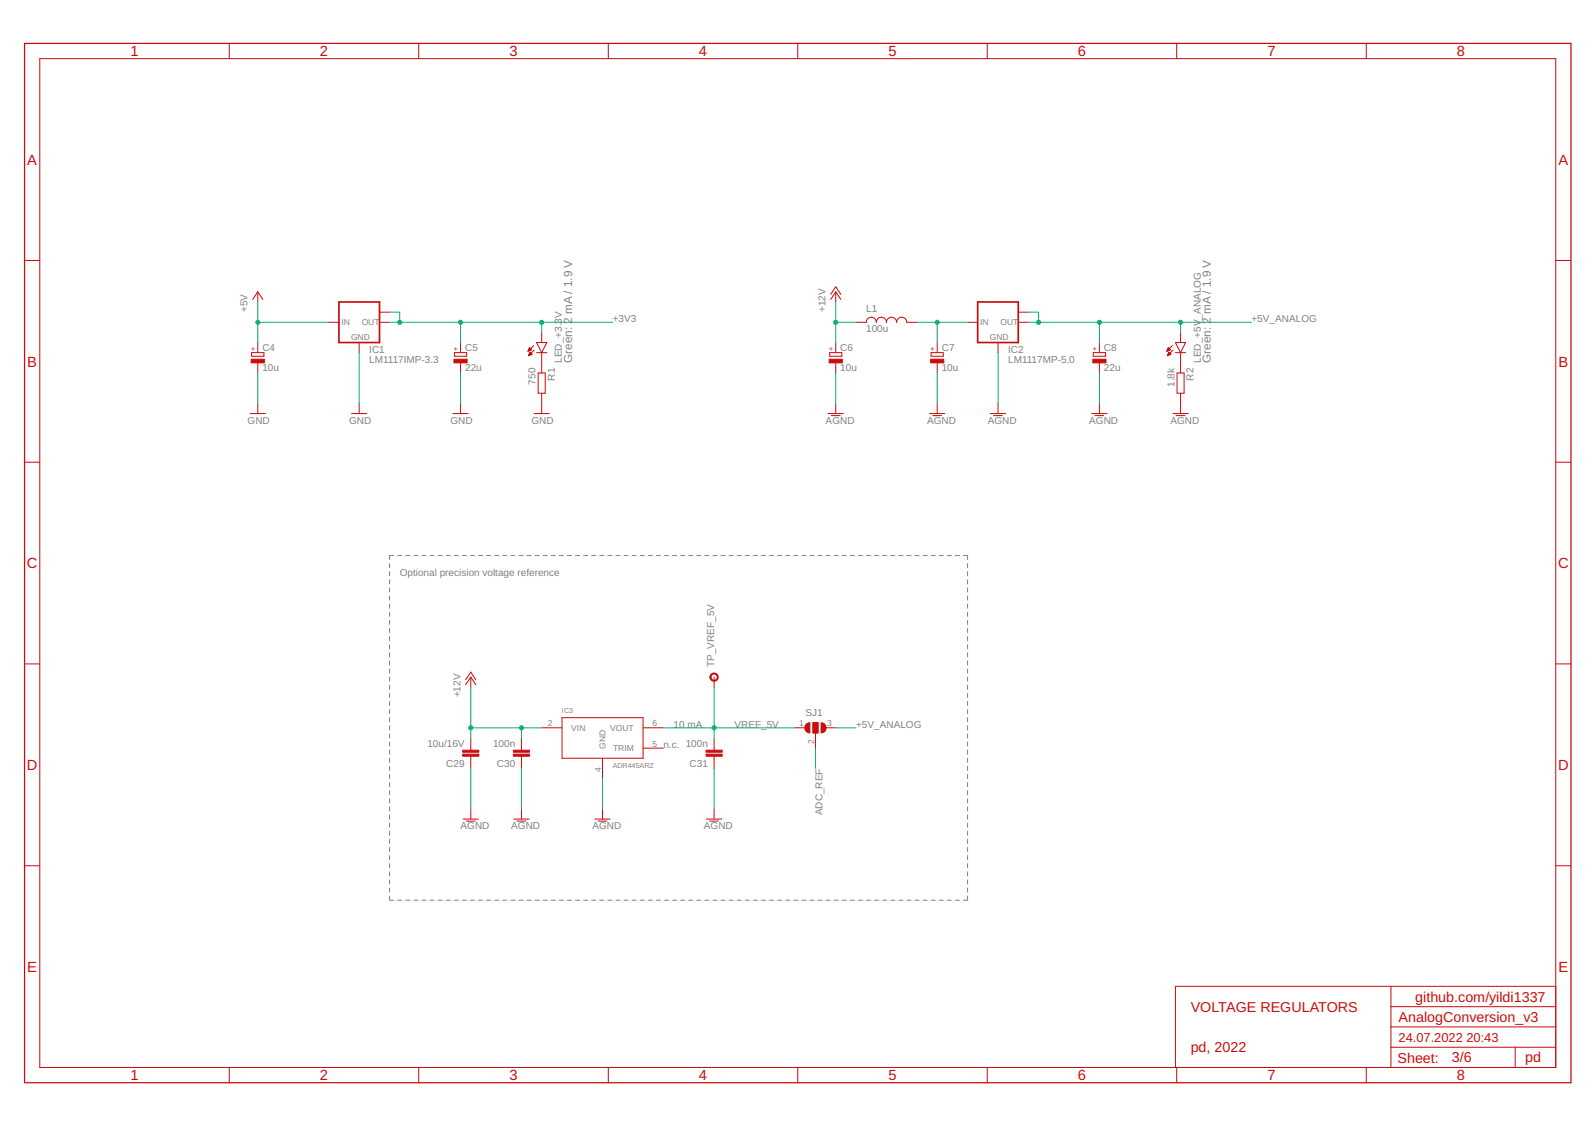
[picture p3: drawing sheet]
<svg xmlns="http://www.w3.org/2000/svg" width="297mm" height="210mm" viewBox="0 0 297 210" stroke-linecap="round" stroke-linejoin="round" font-family="sans-serif">
<g fill="none" stroke="#808080" stroke-width=".19">
<path d="M72.6 105v.7M72.6 106.5v.8M72.6 108v.8M72.6 109.5v.8M72.6 111v.8M72.6 112.5v.8M72.6 114v.8M72.6 115.5v.8M72.6 117.1v.7M72.6 118.6v.7M73.3 103.5h-.7v.7M74.1 103.5h.7"/>
<path d="M75.6 103.5h.7M77.1 103.5h.7M78.6 103.5h.7M80.1 103.5h.7M81.6 103.5h.8M83.1 103.5h.8M84.6 103.5h.8M86.1 103.5h.8M87.6 103.5h.8M89.1 103.5h.8M90.6 103.5h.8M92.1 103.5h.8"/>
<path d="M93.6 103.5h.8M95.1 103.5h.8M96.6 103.5h.8M98.1 103.5h.8M99.7 103.5h.7M101.2 103.5h.7M102.7 103.5h.7M104.2 103.5h.7M105.7 103.5h.7M107.2 103.5h.7M108.7 103.5h.8M110.2 103.5h.8"/>
<path d="M111.7 103.5h.8M113.2 103.5h.8M114.7 103.5h.8M116.2 103.5h.8M117.7 103.5h.8M119.2 103.5h.8M120.7 103.5h.8M122.2 103.5h.8M123.7 103.5h.8M125.2 103.5h.8M126.7 103.5h.8M128.2 103.5h.8"/>
<path d="M129.8 103.5h.7M131.3 103.5h.7M132.8 103.5h.7M134.3 103.5h.7M135.8 103.5h.7M137.3 103.5h.7M138.8 103.5h.8M140.3 103.5h.8M141.8 103.5h.8M143.3 103.5h.8M144.8 103.5h.8M146.3 103.5h.8"/>
<path d="M147.8 103.5h.8M149.3 103.5h.8M150.8 103.5h.8M152.3 103.5h.8M153.8 103.5h.8M155.3 103.5h.8M156.8 103.5h.8M158.4 103.5h.7M159.9 103.5h.7M161.4 103.5h.7M162.9 103.5h.7M164.4 103.5h.7"/>
<path d="M165.9 103.5h.7M167.4 103.5h.7M168.9 103.5h.8M170.4 103.5h.8M171.9 103.5h.8M173.4 103.5h.8M174.9 103.5h.8M176.4 103.5h.8M177.9 103.5h.8M179.4 103.5h.8v.7M180.2 105v.7M180.2 106.5v.8"/>
<path d="M180.2 108v.8M180.2 109.5v.8M180.2 111v.8M180.2 112.5v.8M180.2 114v.8M180.2 115.5v.8M180.2 117.1v.7M180.2 118.6v.7M72.6 120.1v.7M72.6 121.6v.7M72.6 123.1v.8M72.6 124.6v.8"/>
<path d="M72.6 126.1v.8M72.6 127.6v.8M72.6 129.1v.8M72.6 130.6v.8M72.6 132.2v.7M72.6 133.7v.7M72.6 135.2v.8M72.6 136.7v.8M72.6 138.2v.8M72.6 139.7v.8M180.2 120.1v.7M180.2 121.6v.7"/>
<path d="M180.2 123.1v.8M180.2 124.6v.8M180.2 126.1v.8M180.2 127.6v.8M180.2 129.1v.8M180.2 130.6v.8M180.2 132.2v.7M180.2 133.7v.7M180.2 135.2v.8M180.2 136.7v.8M180.2 138.2v.8M180.2 139.7v.8"/>
<path d="M72.6 141.2v.8M72.6 142.7v.8M72.6 144.2v.8M72.6 145.8v.7M72.6 147.3v.7M72.6 148.8v.7M72.6 150.3v.7M72.6 151.8v.8M72.6 153.3v.8M72.6 154.8v.8M72.6 156.3v.8M72.6 157.8v.8"/>
<path d="M72.6 159.3v.8M180.2 141.2v.8M180.2 142.7v.8M180.2 144.2v.8M180.2 145.8v.7M180.2 147.3v.7M180.2 148.8v.7M180.2 150.3v.7M180.2 151.8v.8M180.2 153.3v.8M180.2 154.8v.8M180.2 156.3v.8"/>
<path d="M180.2 157.8v.8M180.2 159.3v.8M72.6 166.9v.8h.7M72.6 160.8v.8M72.6 162.4v.7M72.6 163.9v.7M72.6 165.4v.8M74.1 167.7h.7M75.6 167.7h.7M77.1 167.7h.7M78.6 167.7h.7M80.1 167.7h.7"/>
<path d="M81.6 167.7h.8M83.1 167.7h.8M84.6 167.7h.8M86.1 167.7h.8M87.6 167.7h.8M89.1 167.7h.8M90.6 167.7h.8M92.1 167.7h.8M93.6 167.7h.8M95.1 167.7h.8M96.6 167.7h.8M98.1 167.7h.8"/>
<path d="M99.7 167.7h.7M101.2 167.7h.7M102.7 167.7h.7M104.2 167.7h.7M105.7 167.7h.7M107.2 167.7h.7M108.7 167.7h.8M110.2 167.7h.8M111.7 167.7h.8M113.2 167.7h.8M114.7 167.7h.8M116.2 167.7h.8"/>
<path d="M117.7 167.7h.8M119.2 167.7h.8M120.7 167.7h.8M122.2 167.7h.8M123.7 167.7h.8M125.2 167.7h.8M126.7 167.7h.8M128.2 167.7h.8M129.8 167.7h.7M131.3 167.7h.7M132.8 167.7h.7M134.3 167.7h.7"/>
<path d="M135.8 167.7h.7M137.3 167.7h.7M138.8 167.7h.8M140.3 167.7h.8M141.8 167.7h.8M143.3 167.7h.8M144.8 167.7h.8M146.3 167.7h.8M147.8 167.7h.8M149.3 167.7h.8M150.8 167.7h.8M152.3 167.7h.8"/>
<path d="M153.8 167.7h.8M155.3 167.7h.8M156.8 167.7h.8M158.4 167.7h.7M159.9 167.7h.7M161.4 167.7h.7M162.9 167.7h.7M164.4 167.7h.7M165.9 167.7h.7M167.4 167.7h.7M168.9 167.7h.8M170.4 167.7h.8"/>
<path d="M171.9 167.7h.8M173.4 167.7h.8M174.9 167.7h.8M176.4 167.7h.8M177.9 167.7h.8M180.2 160.8v.8M180.2 162.4v.7M180.2 163.9v.7M180.2 165.4v.8M180.2 166.9v.8h-.8"/>
</g>
<g fill="none" stroke="#c90d0c" stroke-width=".19">
<path d="M7.4 10.9h282.3v187.9h-282.3zM42.7 8.1v2.8M78 8.1v2.8M113.3 8.1v2.8M148.6 8.1v2.8M183.9 8.1v2.8M219.1 8.1v2.8M254.4 8.1v2.8M4.6 48.5h2.8M48 54.4v1.8M48 54.4l1 1.4M48 54.4l-.9 1.4"/>
<path d="M70.7 58.1h1.9M154.7 54.8l.9-1.4 1 1.4M155.6 54.4v1.8M155.6 54.4l1 1.4M155.6 54.4l-.9 1.4M189.6 58.1h1.9M289.7 48.5h2.9M46.6 77h2.8M46.9 65.7h2.2v.7h-2.2zM48 63.8v1.9M48 67.6v1.9M48 75.1v1.9"/>
<path d="M61.2 60h1.9M65.5 77h2.8M66.9 63.8v1.9M66.9 75.1v1.9M70.7 60h1.9M84.3 77h2.9M84.6 65.7h2.3v.7h-2.3zM85.8 63.8v1.9M85.8 67.6v1.9M85.8 75.1v1.9M98.3 65.4h.1M98.4 65.3h.2"/>
<path d="M98.4 65.2h.4M98.4 65.1h.6M98.4 66.2h.2M98.5 65h.4M98.5 66.1h.3M98.5 65h.3M98.5 66h.5M98.6 64.9h.2M98.6 66h.5M98.6 64.8h.1M98.6 65.9h.4M98.6 65.8h.3"/>
<path d="M98.7 65.7h.1M98.7 65.6l-.3 .7M98.7 65.6l.4 .4M98.7 65.6h.1M99 65.1l-.4-.4-.3 .7M99 65.1l-.7 .3M99.1 66l-.7 .3M99.4 64.4l-1.1 1M99.5 77h2.8M99.5 65.2l-1.1 1.1M99.9 65.7h1.9M99.9 63.8h1.9l-.9 1.9z"/>
<path d="M100.2 69.5h1.3v3.7h-1.3zM100.9 61.9v1.9M100.9 65.7v3.8M100.9 73.2v3.8M154.2 77h2.9M154.5 65.7h2.3v.7h-2.3zM154.8 77.4h1.7M155.6 63.8v1.9M155.6 67.6v1.9M155.6 75.1v1.9M159.4 60h1.9a.94 .94 0 0 1 1-.9 .94 .94 0 0 1 .9 .9 .94 .94 0 0 1 .9-.9 .94 .94 0 0 1 1 .9 .95 .95 0 0 1 .9-.9 .95 .95 0 0 1 1 .9 .94 .94 0 0 1 .9-.9 .94 .94 0 0 1 1 .9h1.9M173.1 77h2.8"/>
<path d="M173.4 65.7h2.3v.7h-2.3zM173.7 77.4h1.6M174.5 63.8v1.9M174.5 67.6v1.9M174.5 75.1v1.9M180.2 60h1.9M184.4 77h2.9M185 77.4h1.7M185.9 63.8v1.9M185.9 75.1v1.9M189.6 60h1.9M203.3 77h2.9"/>
<path d="M203.6 65.7h2.3v.7h-2.3zM203.9 77.4h1.6M204.7 63.8v1.9M204.7 67.6v1.9M204.7 75.1v1.9M217.3 65.4h.1M217.4 65.3h.2M217.4 65.2h.4M217.4 65.1h.6M217.4 66.2h.2M217.5 65h.4M217.5 66.1h.2"/>
<path d="M217.5 65h.3M217.5 66h.4M217.5 64.9h.2M217.5 66h.5M217.6 64.8h.1M217.6 65.9h.4M217.6 65.8h.3M217.6 64.7l.4 .4-.7 .3zM217.6 65.7h.2M217.7 65.6h.1M217.7 65.6l-.3 .7M217.7 65.6l.4 .4-.7 .3"/>
<path d="M218.3 64.4l-1 1M218.4 77h2.9M218.4 65.2l-1 1.1M218.9 65.7h1.9M218.9 63.8h1.9l-.9 1.9zM219 77.4h1.7M219.2 69.5h1.3v3.7h-1.3zM219.9 61.9v1.9M219.9 65.7v3.8M219.9 73.2v3.8M4.6 86.1h2.8M289.7 86.1h2.9"/>
<path d="M4.6 123.7h2.8M86.7 126.6l1-1.4 .9 1.4M87.7 126.1v1.9M87.7 137.5v2.2M87.7 126.1l.9 1.4M87.7 126.1l-1 1.4M97.1 137.5v2.2M100.9 135.6h3.8M104.7 133.7h15.1v7.5h-15.1zM119.8 135.6h3.7M119.8 139.3h3.7M133 126.1v1.9"/>
<path d="M133 137.5v2.2M148.1 135.6h1.9M151.4 134.6h.9v1.9h-.9zM151.9 136.5v2.8M153.8 135.6h1.8M289.7 123.7h2.9M86.3 152.5h2.8M86.8 152.9h1.7M87.7 140.8v2.3M87.7 150.7v1.8M95.7 152.5h2.8M96.3 152.9h1.6"/>
<path d="M97.1 140.8v2.3M97.1 150.7v1.8M110.8 152.5h2.8M111.4 152.9h1.6M112.2 141.2v3.8M112.2 150.7v1.8M131.6 152.5h2.8M132.2 152.9h1.6M133 140.8v2.3M133 150.7v1.8M4.6 161.2h2.8M289.7 161.2h2.9"/>
<path d="M42.7 198.8v2.9M78 198.8v2.9M113.3 198.8v2.9M148.6 198.8v2.9M183.9 198.8v2.9M219.1 198.8v2.9M254.4 198.8v2.9M259 195.1h30.7M259 183.7v15.1M259 191.3h30.7M259 187.5h30.7M282.2 195.1v3.7"/>
<path d="M289.7 183.7h-70.8v15.1"/>
</g>
<path d="M4.6 8.1h288v193.6h-288z" fill="none" stroke="#c90d0c" stroke-width=".23"/>
<path d="M63.1 56.2h7.6v7.6h-7.6zM182.1 56.2h7.5v7.6h-7.5z" fill="none" stroke="#c90d0c" stroke-width=".32"/>
<g fill="#c90d0c" stroke="#c90d0c" stroke-width=".19">
<path d="M84.5 66.9h2.5v.7h-2.5z"/>
<path d="M46.8 66.9h2.4v.7h-2.4z"/>
<path d="M203.5 66.9h2.5v.7h-2.5z"/>
<path d="M154.4 66.9h2.5v.7h-2.5z"/>
<path d="M86.2 139.7h3v.4h-3z"/>
<path d="M86.2 140.5h3v.3h-3z"/>
<path d="M95.6 139.7h3v.4h-3z"/>
<path d="M95.6 140.5h3v.3h-3z"/>
<path d="M131.5 139.7h3v.4h-3z"/>
<path d="M131.5 140.5h3v.3h-3z"/>
<path d="M151.4 134.6h.9v1.9h-.9z"/>
<path d="M173.3 66.9h2.5v.7h-2.5z"/>
</g>
<g fill="#c90d0c" stroke="#c90d0c" stroke-width=".19">
<path d="M152.9 134.6a.94 .94 0 0 1 1 1 .94 .94 0 0 1-1 .9z" fill-rule="evenodd"/>
<path d="M150.2 134.8l.6-.2v1.9a.95 .95 0 0 1-.9-.6 .95 .95 0 0 1 .3-1.1z" fill-rule="evenodd"/>
<path d="M132.4 125.6a.77 .77 0 0 1 1.2 .1 .77 .77 0 0 1-.4 1.2 .77 .77 0 0 1-1-.8h.2a.59 .59 0 0 1 .8-.5 .59 .59 0 0 1 .2 .9 .59 .59 0 0 1-1-.2v-.2h-.2z" fill-rule="evenodd"/>
</g>
<g fill="none" stroke="#0dab76" stroke-width=".19">
<path d="M48 56.2v7.6M72.6 58.1h1.8v1.9M155.6 56.2v7.6M191.5 58.1h1.9v1.9M48 69.5v5.6M48 60h13.2M66.9 65.7v9.4M72.6 60h41.5M85.8 60v3.8M85.8 69.5v5.6M100.9 60v1.9M155.6 69.5v5.6"/>
<path d="M155.6 60h3.8M170.8 60h9.4M174.5 60v3.8M174.5 69.5v5.6M185.9 65.7v9.4M191.5 60h41.6M204.7 60v3.8M204.7 69.5v5.6M219.9 60v1.9M87.7 135.6h13.2M87.7 128v9.5M97.1 135.6v1.9"/>
<path d="M123.5 135.6h24.6M133 128v9.5M151.9 139.3v3.8M155.6 135.6h3.8M87.7 143.1v7.6M97.1 143.1v7.6M112.2 145v5.7M133 143.1v7.6"/>
</g>
<g fill="#0dab76" stroke="#0dab76" stroke-width=".19">
<circle cx="155.6" cy="60" r=".38"/>
<circle cx="87.7" cy="135.6" r=".38"/>
<circle cx="97.1" cy="135.6" r=".38"/>
<circle cx="48" cy="60" r=".38"/>
<circle cx="133" cy="135.6" r=".38"/>
<circle cx="74.4" cy="60" r=".38"/>
<circle cx="85.8" cy="60" r=".38"/>
<circle cx="100.9" cy="60" r=".38"/>
<circle cx="219.9" cy="60" r=".38"/>
<circle cx="193.4" cy="60" r=".38"/>
<circle cx="204.7" cy="60" r=".38"/>
<circle cx="174.5" cy="60" r=".38"/>
</g>
<g font-size="2.7" fill="#c90d0c">
<text x="24.3" y="10.5">1</text>
<text x="59.6" y="10.5">2</text>
<text x="94.9" y="10.5">3</text>
<text x="130.2" y="10.5">4</text>
<text x="165.4" y="10.5">5</text>
<text x="200.7" y="10.5">6</text>
<text x="236" y="10.5">7</text>
<text x="271.3" y="10.5">8</text>
<text x="5.1" y="30.7">A</text>
<text x="290.2" y="30.7">A</text>
<text x="5.1" y="68.3">B</text>
<text x="290.2" y="68.3">B</text>
<text x="5" y="105.8">C</text>
<text x="290.2" y="105.8">C</text>
<text x="5" y="143.4">D</text>
<text x="290.2" y="143.4">D</text>
<text x="5.1" y="181">E</text>
<text x="290.2" y="181">E</text>
<text x="221.7" y="188.4">VOLTAGE REGULATORS</text>
<text x="260.5" y="190.3">AnalogConversion_v3</text>
<text x="263.6" y="186.5">github.com/yildi1337</text>
<text x="221.7" y="196">pd, 2022</text>
<text x="260.3" y="198">Sheet:</text>
<text x="270.4" y="197.9">3/6</text>
<text x="284.1" y="197.9">pd</text>
<text x="24.3" y="201.2">1</text>
<text x="59.6" y="201.2">2</text>
<text x="94.9" y="201.2">3</text>
<text x="130.2" y="201.2">4</text>
<text x="165.4" y="201.2">5</text>
<text x="200.7" y="201.2">6</text>
<text x="236" y="201.2">7</text>
<text x="271.3" y="201.2">8</text>
</g>
<g font-size="2.4" fill="#c90d0c">
<text x="260.5" y="194.1">24.07.2022</text>
<text x="273.1" y="194.1">20:43</text>
</g>
<g font-size="2.2" fill="#808080">
<text x="106.5" y="67.6" transform="rotate(-90 106.5 67.6)">Green: 2 mA / 1.9 V</text>
<text x="225.5" y="67.6" transform="rotate(-90 225.5 67.6)">Green: 2 mA / 1.9 V</text>
</g>
<g font-size="1.9" fill="#808080">
<text x="46.1" y="58.1" transform="rotate(-90 46.1 58.1)">+5V</text>
<text x="153.8" y="58.1" transform="rotate(-90 153.8 58.1)">+12V</text>
<text x="161.3" y="58.1">L1</text>
<text x="223.6" y="59.5" transform="rotate(-90 223.6 59.5)">_ANALOG</text>
<text x="48.9" y="65.3">C4</text>
<text x="68.8" y="65.7">IC1</text>
<text x="86.6" y="65.3">C5</text>
<text x="114.1" y="60">+3V3</text>
<text x="156.5" y="65.3">C6</text>
<text x="161.3" y="61.9">100u</text>
<text x="175.4" y="65.3">C7</text>
<text x="187.7" y="65.7">IC2</text>
<text x="205.6" y="65.3">C8</text>
<text x="233.1" y="60">+5V_ANALOG</text>
<text x="48.9" y="69.1">10u</text>
<text x="68.8" y="67.6">LM1117IMP-3.3</text>
<text x="86.6" y="69.1">22u</text>
<text x="99.7" y="71.6" transform="rotate(-90 99.7 71.6)">750</text>
<text x="103.3" y="70.9" transform="rotate(-90 103.3 70.9)">R1</text>
<text x="104.7" y="67.6" transform="rotate(-90 104.7 67.6)">LED_+3.3V</text>
<text x="156.5" y="69.1">10u</text>
<text x="175.4" y="69.1">10u</text>
<text x="187.7" y="67.6">LM1117MP-5.0</text>
<text x="205.6" y="69.1">22u</text>
<text x="222.3" y="70.9" transform="rotate(-90 222.3 70.9)">R2</text>
<text x="223.6" y="67.6" transform="rotate(-90 223.6 67.6)">LED_+5V</text>
<text x="218.7" y="72.1" transform="rotate(-90 218.7 72.1)">1.8k</text>
<text x="46.1" y="78.9">GND</text>
<text x="65" y="78.9">GND</text>
<text x="83.9" y="78.9">GND</text>
<text x="99" y="78.9">GND</text>
<text x="153.8" y="78.9">AGND</text>
<text x="172.6" y="78.9">AGND</text>
<text x="184" y="78.9">AGND</text>
<text x="202.9" y="78.9">AGND</text>
<text x="218" y="78.9">AGND</text>
<text x="74.4" y="107.2">Optional precision voltage reference</text>
<text x="133" y="124.2" transform="rotate(-90 133 124.2)">TP_VREF_5V</text>
<text x="85.8" y="129.9" transform="rotate(-90 85.8 129.9)">+12V</text>
<text x="125.4" y="135.6">10 mA</text>
<text x="136.8" y="135.6">VREF_5V</text>
<text x="150" y="133.4">SJ1</text>
<text x="159.4" y="135.6">+5V_ANALOG</text>
<text x="79.6" y="139">10u/16V</text>
<text x="83.1" y="142.8">C29</text>
<text x="91.8" y="139">100n</text>
<text x="92.5" y="142.8">C30</text>
<text x="123.5" y="139.3">n.c. 100n</text>
<text x="128.4" y="142.8">C31</text>
<text x="85.8" y="154.4">AGND</text>
<text x="95.2" y="154.4">AGND</text>
<text x="110.3" y="154.4">AGND</text>
<text x="131.1" y="154.4">AGND</text>
<text x="153.2" y="151.9" transform="rotate(-90 153.2 151.9)">ADC_REF</text>
</g>
<g font-size="1.6" fill="#808080">
<text x="63.6" y="60.5">IN</text>
<text x="65.4" y="63.2">GND</text>
<text x="67.4" y="60.5">OUT</text>
<text x="182.6" y="60.5">IN</text>
<text x="184.4" y="63.2">GND</text>
<text x="186.3" y="60.5">OUT</text>
<text x="102" y="135.3">2</text>
<text x="106.4" y="136.1">VIN</text>
<text x="113.6" y="136.1">VOUT</text>
<text x="121.5" y="135.3">6</text>
<text x="148.8" y="135.3">1</text>
<text x="154" y="135.3">3</text>
<text x="111.9" y="143.9" transform="rotate(-90 111.9 143.9)">4</text>
<text x="112.8" y="139.5" transform="rotate(-90 112.8 139.5)">GND</text>
<text x="114.2" y="139.9">TRIM</text>
<text x="121.5" y="139.1">5</text>
<text x="151.6" y="138.6" transform="rotate(-90 151.6 138.6)">2</text>
</g>
<g font-size="1.3" fill="#c90d0c">
<text x="47.6" y="65.4" transform="rotate(-90 47.6 65.4)">+</text>
<text x="85.3" y="65.4" transform="rotate(-90 85.3 65.4)">+</text>
<text x="155.2" y="65.4" transform="rotate(-90 155.2 65.4)">+</text>
<text x="174.1" y="65.4" transform="rotate(-90 174.1 65.4)">+</text>
<text x="204.3" y="65.4" transform="rotate(-90 204.3 65.4)">+</text>
</g>
<g font-size="1.3" fill="#808080">
<text x="104.7" y="132.7">IC3</text>
<text x="114.1" y="143.1">ADR445ARZ</text>
</g>
</svg>
